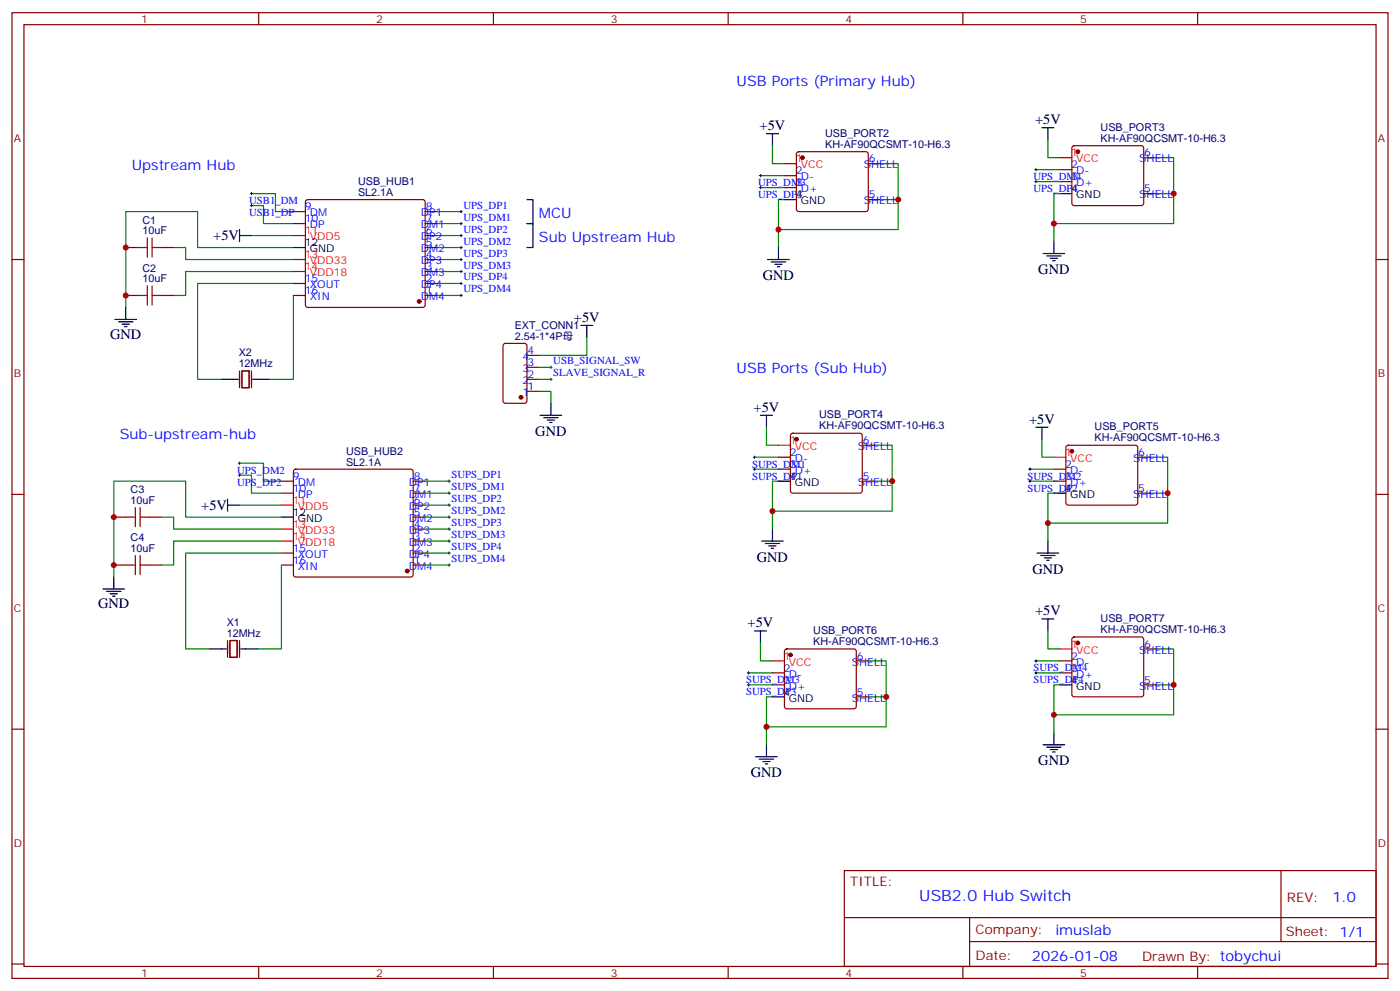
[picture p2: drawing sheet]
<svg xmlns="http://www.w3.org/2000/svg" width="412mm" height="292mm" viewBox="0 0 412 292" stroke-linecap="round" stroke-linejoin="round" font-family="sans-serif">
<g fill="none" stroke="#870000" stroke-width=".35">
<path d="M3.5 3.7h405.4v284.4h-405.4zM7.1 7.3h398.2v277.3h-398.2zM76.2 3.7v3.6M145.3 3.7v3.6M214.5 3.7v3.6M283.6 3.7v3.6M352.8 3.7v3.6M90.2 59l.5-.2h33.8l.5 .2 .2 .5v30.3l-.2 .5-.5 .2h-33.8l-.5-.2-.2-.5v-30.3zM231.1 55.2h3.5M231.1 51.7h3.5M234.8 44.9l.5-.2h19.8l.5 .2 .2 .5v16.2l-.3 .5-.4 .2h-19.8l-.5-.2-.2-.5v-16.2zM255.8 48.2h3.5"/>
<path d="M255.8 58.8h3.5M312.2 53.5h3.5M312.2 50h3.5M316 43.1l.4-.2h19.8l.5 .2 .2 .5v16.2l-.2 .5-.5 .2h-19.8l-.5-.2-.2-.5v-16.2zM336.9 46.4h3.5M336.9 57h3.5M3.5 76.4h3.6M37 72.9h3.6M47.6 72.9h3.6M86.4 65.8h3.6M86.4 62.3h3.6M125.2 76.4h3.6"/>
<path d="M125.2 72.9h3.6M125.2 79.9h3.6M125.2 69.4h3.6M125.2 65.8h3.6M125.2 62.3h3.6M405.3 76.4h3.6M37 87h3.6M47.6 87h3.6M86.4 87h3.6M86.4 83.5h3.6M125.2 87h3.6M125.2 83.5h3.6"/>
<path d="M70.6 109.2v5M71.3 109.2h2.1v5h-2.1zM74.1 109.2v5M148.4 101.3l.5-.2h5.6l.7 .4v16.5l-.4 .7h-5.9l-.7-.4v-16.5zM155.2 115.2h3.5M155.2 111.7h3.5M155.2 108.2h3.5M155.2 104.6h3.5M86.7 138.4l.4-.3h33.9l.5 .3 .2 .5v30.3l-.2 .5-.5 .2h-33.9l-.5-.2-.2-.5v-30.3zM229.3 138.1h3.5M229.3 134.6h3.5M233.1 127.8l.4-.2h19.8l.5 .2 .2 .5v16.2l-.2 .5-.5 .2h-19.8l-.5-.2-.2-.5v-16.2z"/>
<path d="M254 131.1h3.5M310.4 138.1h3.6M314.2 131.3l.5-.2h19.7l.5 .2 .2 .5v16.2l-.2 .5-.5 .2h-19.7l-.5-.2-.2-.5v-16.2zM335.1 134.6h3.6M3.5 145.6h3.6M33.5 152.3h3.5M44.1 152.3h3.5M82.9 145.2h3.5M82.9 141.7h3.5M121.7 159.3h3.5M121.7 155.8h3.5M121.7 152.3h3.5"/>
<path d="M121.7 148.7h3.5M121.7 145.2h3.5M121.7 141.7h3.5M254 141.7h3.5M310.4 141.7h3.6M335.1 145.2h3.6M405.3 145.6h3.6M33.5 166.4h3.5M44.1 166.4h3.5M82.9 166.4h3.5M82.9 162.8h3.5M121.7 166.4h3.5"/>
<path d="M121.7 162.8h3.5M67 188.6v4.9M67.7 188.6h2.1v4.9h-2.1zM70.6 188.6v4.9M227.5 198.1h3.6M231.3 191.3l.5-.2h19.7l.5 .2 .2 .5v16.2l-.2 .5-.5 .2h-19.7l-.5-.2-.2-.5v-16.2zM252.2 194.6h3.6M312.2 194.6h3.5M312.2 198.1h3.5M316 187.7l.4-.2h19.8l.5 .2 .2 .5v16.3l-.2 .5-.5 .2h-19.8l-.5-.3-.2-.4v-16.3zM336.9 191.1h3.5M3.5 214.7h3.6"/>
<path d="M227.5 201.6h3.6M252.2 205.2h3.6M336.9 201.6h3.5M405.3 214.7h3.6M248.7 256.3h156.6v28.3h-156.6zM377.3 256.4v20.8M248.7 270.2h156.5M285.6 277.2h119.6M285.6 270.2v14.1M3.5 283.8h3.6M76.2 284.6v3.5M145.3 284.6v3.5"/>
<path d="M214.5 284.6v3.5M283.6 284.6v3.5M352.8 284.6v3.5M405.3 283.8h3.6"/>
</g>
<g fill="none" stroke="#008700" stroke-width=".35">
<path d="M74.1 57h7v5.3h5.3M224 55.2h7.1M224 51.7h7.1M227.5 42.9v5.3h3.6M231.1 58.8h-1.8v14.1M259.3 48.2h5.3v19.4h-35.3M259.3 58.8h5.3M305.2 50h7M305.2 53.5h7M308.7 41.1v5.3h3.5M312.2 57h-1.8v14.1M340.4 46.4h5.3v19.4h-35.3"/>
<path d="M340.4 57h5.3M51.2 72.9h3.5v3.5h31.7M74.1 60.5h3.5v5.3h8.8M74.1 69.4h12.3M86.4 72.9h-28.2v-10.6h-21.2v28.2M86.4 79.9h-31.7v7.1h-3.5M128.8 79.9h7M128.8 76.4h7M128.8 72.9h7M128.8 69.4h7M128.8 65.8h7M128.8 62.3h7"/>
<path d="M86.4 83.5h-28.2v28.2h7.1M86.4 87v24.7h-7M128.8 87h7M128.8 83.5h7M172.9 99.3v5.3h-14.2M158.7 115.2h3.6v3.5M158.7 111.7h3.6M158.7 108.2h3.6M70.6 139.9h3.5v5.3h8.8M70.6 136.4h7v5.3h5.3M222.2 138.1h7.1M222.2 134.6h7.1"/>
<path d="M225.8 125.8v5.3h3.5M257.5 131.1h5.3v19.4h-35.3M303.4 138.1h7M306.9 129.3v5.3h3.5M338.7 134.6h5.3v19.4h-35.3M47.6 152.3h3.6v3.5h31.7M70.6 148.7h12.3M82.9 159.3h-31.7v7.1h-3.6M82.9 152.3h-28.2v-10.6h-21.2v28.2M125.2 148.7h7.1M125.2 141.7h7.1M125.2 145.2h7.1"/>
<path d="M125.2 152.3h7.1M125.2 155.8h7.1M125.2 159.3h7.1M229.3 141.7h-1.8v14.1M257.5 141.7h5.3M303.4 141.7h7M310.4 145.2h-1.7v14.1M338.7 145.2h5.3M82.9 166.4v24.7h-7.1M82.9 162.8h-28.2v28.3h7M125.2 162.8h7.1M125.2 166.4h7.1"/>
<path d="M220.5 198.1h7M224 189.3v5.3h3.5M255.8 194.6h5.3v19.4h-35.3M305.2 198.1h7M305.2 194.6h7M308.7 185.8v5.3h3.5M340.4 191.1h5.3v19.4h-35.3M220.5 201.6h7M227.5 205.2h-1.7v14.1M255.8 205.2h5.3M312.2 201.6h-1.8v14.2M340.4 201.6h5.3"/>
</g>
<g fill="none" stroke="#000" stroke-width=".29">
<path d="M73.7 57h.7M74.1 56.7v.7M223.7 55.2h.7M223.7 51.7h.7M224 51.4v.7M224 54.9v.7M304.8 53.5h.7M304.8 50h.7M305.2 49.6v.7M305.2 53.1v.7M73.7 60.5h.7M74.1 60.2v.7"/>
<path d="M135.5 79.9h.7M135.5 76.4h.7M135.5 72.9h.7M135.5 69.4h.7M135.5 65.8h.7M135.5 62.3h.7M135.8 61.9v.8M135.8 65.5v.7M135.8 69v.7M135.8 72.5v.7M135.8 76.1v.7M135.8 79.6v.7"/>
<path d="M135.5 83.5h.7M135.5 87h.7M135.8 83.1v.7M135.8 86.6v.7M161.9 108.2h.7M161.9 111.7h.7M162.3 107.8v.7M162.3 111.3v.7M70.2 139.9h.7M70.2 136.4h.7M70.6 136v.7M70.6 139.6v.7"/>
<path d="M221.9 138.1h.7M221.9 134.6h.7M222.2 134.3v.7M222.2 137.8v.7M303 138.1h.7M303.4 137.8v.7M131.9 141.7h.7M131.9 145.2h.7M131.9 148.7h.7M131.9 152.3h.7M131.9 155.8h.7M131.9 159.3h.7"/>
<path d="M132.3 141.3v.7M132.3 144.9v.7M132.3 148.4v.7M132.3 151.9v.7M132.3 155.4v.7M132.3 159v.7M303 141.7h.7M303.4 141.3v.7M131.9 166.4h.7M131.9 162.8h.7M132.3 162.5v.7M132.3 166v.7"/>
<path d="M220.1 198.1h.7M220.5 197.8v.7M304.8 198.1h.7M304.8 194.6h.7M305.2 194.2v.7M305.2 197.8v.7M220.1 201.6h.7M220.5 201.3v.7"/>
</g>
<g fill="none" stroke="#000" stroke-width=".35">
<path d="M225.8 39.4h3.5M227.5 39.4v3.5M306.9 37.6h3.5M308.7 37.6v3.5M155.2 58.8h1.8v7h-1.8h1.8v7.1h-1.8M231.1 58.8h3.5M312.2 57h3.5M70.6 69.4h3.5M70.6 67.6v3.5M86.4 72.9h3.6M226.1 76.4h6.4M227.2 77.1h4.2"/>
<path d="M228.2 77.8h2.2M229 78.5h.7M229.3 72.9v3.5M307.3 74.6h6.3M308.3 75.4h4.3M309.4 76.1h2.1M310.1 76.8h.7M310.4 71.1v3.5M33.9 94.1h6.3M34.9 94.8h4.3M36 95.5h2.1M36.7 96.2h.7"/>
<path d="M37 90.5v3.6M171.1 95.8h3.5M172.9 95.8v3.5M65.3 111.7h4.9M74.4 111.7h5M162.3 118.7v3.6M159.1 122.3h6.4M160.2 123h4.2M161.2 123.7h2.1M161.9 124.4h.7M224 122.3h3.5M225.8 122.3v3.5"/>
<path d="M305.2 125.8h3.5M306.9 125.8v3.5M67 148.7h3.6M67 147v3.5M82.9 152.3h3.5M224.4 159.3h6.3M227.5 155.8v3.5M229.3 141.7h3.5M308.7 159.3v3.5M310.4 145.2h3.6M30.3 173.4h6.4M31.4 174.1h4.2"/>
<path d="M32.5 174.8h2.1M33.2 175.5h.7M33.5 169.9v3.5M225.4 160h4.3M226.5 160.7h2.1M227.2 161.4h.7M305.5 162.8h6.4M306.6 163.5h4.2M307.6 164.3h2.1M308.3 165h.7M61.7 191.1h5M70.9 191.1h4.9"/>
<path d="M222.2 185.8h3.6M224 185.8v3.5M306.9 182.2h3.5M308.7 182.2v3.6M225.8 219.3v3.5M227.5 205.2h3.6M307.3 219.3h6.3M308.3 220h4.3M310.4 215.8v3.5M312.2 201.6h3.5M222.6 222.8h6.4M223.7 223.5h4.2"/>
<path d="M224.7 224.2h2.1M225.4 224.9h.7M309.4 220.7h2.1M310.1 221.4h.7"/>
</g>
<g fill="none" stroke="#a10000" stroke-width=".35">
<path d="M40.6 72.9h2.8M43.4 70.1v5.6M44.8 70.1v5.6M44.8 72.9h2.8M40.6 87h2.8M43.4 84.2v5.6M44.8 87h2.8M44.8 84.2v5.6M37 152.3h2.9M39.9 149.4v5.7M41.3 152.3h2.8M41.3 149.4v5.7"/>
<path d="M37 166.4h2.9M39.9 163.5v5.7M41.3 163.5v5.7M41.3 166.4h2.8"/>
</g>
<g fill="#870000" stroke="#870000" stroke-width=".35">
<circle cx="123.5" cy="88.8" r=".53"/>
<circle cx="236.4" cy="46.4" r=".53"/>
<circle cx="153.5" cy="117" r=".53"/>
<circle cx="317.5" cy="44.7" r=".53"/>
<circle cx="119.9" cy="168.1" r=".53"/>
<circle cx="234.6" cy="129.3" r=".53"/>
<circle cx="315.7" cy="132.9" r=".53"/>
<circle cx="232.8" cy="192.8" r=".53"/>
<circle cx="317.5" cy="189.3" r=".53"/>
</g>
<path d="M231.1 48.2h3.5M312.2 46.4h3.5M86.4 69.4h3.6M86.4 76.4h3.6M86.4 79.9h3.6M229.3 131.1h3.5M310.4 134.6h3.6M82.9 148.7h3.5M82.9 155.8h3.5M82.9 159.3h3.5M227.5 194.6h3.6M312.2 191.1h3.5" fill="none" stroke="#f00" stroke-width=".35"/>
<g fill="#c00">
<circle cx="37" cy="72.9" r=".88"/>
<circle cx="37" cy="87" r=".88"/>
<circle cx="264.6" cy="58.8" r=".88"/>
<circle cx="229.3" cy="67.6" r=".88"/>
<circle cx="310.4" cy="65.8" r=".88"/>
<circle cx="345.7" cy="57" r=".88"/>
<circle cx="33.5" cy="166.4" r=".88"/>
<circle cx="33.5" cy="152.3" r=".88"/>
<circle cx="262.8" cy="141.7" r=".88"/>
<circle cx="227.5" cy="150.5" r=".88"/>
<circle cx="344" cy="145.2" r=".88"/>
<circle cx="308.7" cy="154" r=".88"/>
<circle cx="261.1" cy="205.2" r=".88"/>
<circle cx="225.8" cy="214" r=".88"/>
<circle cx="345.7" cy="201.6" r=".88"/>
<circle cx="310.4" cy="210.5" r=".88"/>
</g>
<text font-size="4.6" fill="#00f" x="270.8" y="265.4">USB2.0 Hub Switch</text>
<g font-size="4.2" fill="#00f">
<text x="217" y="25.3">USB Ports (Primary Hub)</text>
<text x="38.8" y="50">Upstream Hub</text>
<text x="158.7" y="64.1">MCU</text>
<text x="158.7" y="71.1">Sub Upstream Hub</text>
<text x="217" y="109.9">USB Ports (Sub Hub)</text>
<text x="35.3" y="129.3">Sub-upstream-hub</text>
<text x="392.5" y="265.6">1.0</text>
<text x="310.9" y="275.2">imuslab</text>
<text x="304" y="283">2026-01-08</text>
</g>
<g font-size="4.2">
<text x="223.8" y="38.3">+5V</text>
<text x="304.9" y="36.5">+5V</text>
<text x="62.8" y="70.8">+5V</text>
<text x="224.7" y="82.5">GND</text>
<text x="305.9" y="80.7">GND</text>
<text x="169.1" y="94.7">+5V</text>
<text x="32.5" y="99.7">GND</text>
<text x="222" y="121.2">+5V</text>
<text x="303.1" y="124.7">+5V</text>
<text x="157.7" y="128.4">GND</text>
<text x="59.3" y="150.2">+5V</text>
<text x="223" y="165.4">GND</text>
<text x="304.1" y="168.9">GND</text>
<text x="28.9" y="179.1">GND</text>
<text x="220.2" y="184.7">+5V</text>
<text x="304.9" y="181.2">+5V</text>
<text x="305.9" y="225.4">GND</text>
<text x="221.2" y="228.9">GND</text>
</g>
<g font-size="3.9" fill="#800">
<text x="250.5" y="260.9">TITLE:</text>
<text x="379.1" y="265.6">REV:</text>
<text x="287.4" y="275.1">Company:</text>
<text x="378.7" y="275.7">Sheet: 1/1</text>
<text x="287.4" y="282.8">Date:</text>
<text x="336.4" y="282.9">Drawn By: tobychui</text>
</g>
<g font-size="3.2" fill="#800">
<text x="41.6" y="6.7">1</text>
<text x="110.8" y="6.7">2</text>
<text x="179.9" y="6.7">3</text>
<text x="249.1" y="6.7">4</text>
<text x="318.2" y="6.7">5</text>
<text x="4.1" y="41.8">A</text>
<text x="405.9" y="41.8">A</text>
<text x="4.1" y="111">B</text>
<text x="405.9" y="111">B</text>
<text x="4.1" y="180.1">C</text>
<text x="405.9" y="180.1">C</text>
<text x="4.1" y="249.3">D</text>
<text x="405.9" y="249.3">D</text>
<text x="41.6" y="287.5">1</text>
<text x="110.8" y="287.5">2</text>
<text x="179.9" y="287.5">3</text>
<text x="249.1" y="287.5">4</text>
<text x="318.2" y="287.5">5</text>
</g>
<g font-size="3.2" fill="#000080">
<text x="243.1" y="40.3">USB_PORT2</text>
<text x="324.2" y="41.7">KH-AF90QCSMT-10-H6.3</text>
<text x="324.2" y="38.5">USB_PORT3</text>
<text x="243.1" y="43.5">KH-AF90QCSMT-10-H6.3</text>
<text x="105.5" y="57.7">SL2.1A</text>
<text x="105.5" y="54.6">USB_HUB1</text>
<text x="42" y="65.9">C1</text>
<text x="42" y="69">10uF</text>
<text x="42" y="83.1">10uF</text>
<text x="42" y="80">C2</text>
<text x="151.6" y="100">2.54-1*4P母</text>
<text x="151.6" y="96.9">EXT_CONN1</text>
<text x="70.3" y="104.9">X2</text>
<text x="70.3" y="108.2">12MHz</text>
<text x="241.3" y="123.2">USB_PORT4</text>
<text x="241.3" y="126.4">KH-AF90QCSMT-10-H6.3</text>
<text x="322.5" y="129.9">KH-AF90QCSMT-10-H6.3</text>
<text x="322.5" y="126.7">USB_PORT5</text>
<text x="102" y="137.1">SL2.1A</text>
<text x="102" y="134">USB_HUB2</text>
<text x="38.5" y="148.4">10uF</text>
<text x="38.5" y="145.3">C3</text>
<text x="38.5" y="159.4">C4</text>
<text x="38.5" y="162.5">10uF</text>
<text x="66.8" y="184.3">X1</text>
<text x="324.2" y="183.2">USB_PORT7</text>
<text x="66.8" y="187.5">12MHz</text>
<text x="239.6" y="189.9">KH-AF90QCSMT-10-H6.3</text>
<text x="239.6" y="186.7">USB_PORT6</text>
<text x="324.2" y="186.4">KH-AF90QCSMT-10-H6.3</text>
</g>
<g font-size="3.2" fill="#f00">
<text x="234.4" y="47.8">1</text>
<text x="315.6" y="46.1">1</text>
<text x="317" y="47.8">VCC</text>
<text x="235.9" y="49.6">VCC</text>
<text x="89.8" y="69">11</text>
<text x="91.3" y="70.8">VDD5</text>
<text x="89.8" y="76.1">13</text>
<text x="91.3" y="77.8">VDD33</text>
<text x="89.8" y="79.6">14</text>
<text x="91.3" y="81.4">VDD18</text>
<text x="232.7" y="130.7">1</text>
<text x="234.1" y="132.5">VCC</text>
<text x="313.8" y="134.3">1</text>
<text x="315.3" y="136">VCC</text>
<text x="86.3" y="148.4">11</text>
<text x="86.3" y="155.4">13</text>
<text x="87.7" y="150.1">VDD5</text>
<text x="86.3" y="159">14</text>
<text x="87.7" y="157.2">VDD33</text>
<text x="87.7" y="160.7">VDD18</text>
<text x="315.6" y="190.7">1</text>
<text x="230.9" y="194.2">1</text>
<text x="232.4" y="196">VCC</text>
<text x="317" y="192.5">VCC</text>
</g>
<g font-size="3.2" fill="#00f">
<text x="255.9" y="47.8">6</text>
<text x="335.6" y="47.8">SHELL</text>
<text x="337.1" y="46.1">6</text>
<text x="234.4" y="51.4">2</text>
<text x="235.9" y="53.1">D-</text>
<text x="254.5" y="49.6">SHELL</text>
<text x="304.4" y="53.1">UPS_DM4</text>
<text x="315.6" y="53.1">3</text>
<text x="315.6" y="49.6">2</text>
<text x="317" y="51.4">D-</text>
<text x="223.3" y="58.4">UPS_DP3</text>
<text x="223.3" y="54.8">UPS_DM3</text>
<text x="234.4" y="54.9">3</text>
<text x="235.9" y="56.7">D+</text>
<text x="255.9" y="58.4">5</text>
<text x="304.4" y="56.6">UPS_DP4</text>
<text x="317" y="54.9">D+</text>
<text x="335.6" y="58.4">SHELL</text>
<text x="337.1" y="56.7">5</text>
<text x="73.4" y="60.1">USB1_DM</text>
<text x="73.4" y="63.6">USB1_DP</text>
<text x="89.8" y="61.9">9</text>
<text x="89.8" y="65.5">10</text>
<text x="91.3" y="63.7">DM</text>
<text x="123.9" y="63.7">DP1</text>
<text x="125.4" y="65.5">7</text>
<text x="125.4" y="61.9">8</text>
<text x="136.5" y="64.9">UPS_DM1</text>
<text x="136.5" y="61.4">UPS_DP1</text>
<text x="254.5" y="60.2">SHELL</text>
<text x="91.3" y="67.2">DP</text>
<text x="123.9" y="70.8">DP2</text>
<text x="123.9" y="67.2">DM1</text>
<text x="125.4" y="69">6</text>
<text x="136.5" y="68.5">UPS_DP2</text>
<text x="123.9" y="77.8">DP3</text>
<text x="123.9" y="74.3">DM2</text>
<text x="125.4" y="76.1">4</text>
<text x="125.4" y="72.5">5</text>
<text x="136.5" y="75.5">UPS_DP3</text>
<text x="136.5" y="72">UPS_DM2</text>
<text x="89.8" y="83.1">15</text>
<text x="123.9" y="81.4">DM3</text>
<text x="125.4" y="83.1">2</text>
<text x="125.4" y="79.6">3</text>
<text x="136.5" y="82.6">UPS_DP4</text>
<text x="136.5" y="79.1">UPS_DM3</text>
<text x="89.8" y="86.6">16</text>
<text x="91.3" y="84.9">XOUT</text>
<text x="91.3" y="88.4">XIN</text>
<text x="123.9" y="88.4">DM4</text>
<text x="123.9" y="84.9">DP4</text>
<text x="125.4" y="86.6">1</text>
<text x="136.5" y="86.1">UPS_DM4</text>
<text x="153.9" y="106">4</text>
<text x="155.4" y="107.8">3</text>
<text x="155.4" y="104.3">4</text>
<text x="163" y="107.3">USB_SIGNAL_SW</text>
<text x="153.9" y="113.1">2</text>
<text x="153.9" y="109.6">3</text>
<text x="155.4" y="111.3">2</text>
<text x="163" y="110.8">SLAVE_SIGNAL_R</text>
<text x="153.9" y="116.6">1</text>
<text x="155.4" y="114.9">1</text>
<text x="254.2" y="130.7">6</text>
<text x="221.5" y="137.7">SUPS_DM1</text>
<text x="232.7" y="137.8">3</text>
<text x="232.7" y="134.3">2</text>
<text x="234.1" y="136">D-</text>
<text x="252.7" y="132.5">SHELL</text>
<text x="313.8" y="137.8">2</text>
<text x="333.8" y="136">SHELL</text>
<text x="335.3" y="134.3">6</text>
<text x="69.8" y="143">UPS_DP2</text>
<text x="69.8" y="139.5">UPS_DM2</text>
<text x="86.3" y="141.3">9</text>
<text x="87.7" y="143.1">DM</text>
<text x="120.4" y="143.1">DP1</text>
<text x="121.9" y="141.3">8</text>
<text x="133" y="140.8">SUPS_DP1</text>
<text x="221.5" y="141.3">SUPS_DP1</text>
<text x="234.1" y="139.6">D+</text>
<text x="252.7" y="143.1">SHELL</text>
<text x="254.2" y="141.3">5</text>
<text x="302.7" y="141.3">SUPS_DM2</text>
<text x="313.8" y="141.3">3</text>
<text x="315.3" y="143.1">D+</text>
<text x="315.3" y="139.6">D-</text>
<text x="86.3" y="144.9">10</text>
<text x="87.7" y="146.6">DP</text>
<text x="120.4" y="146.6">DM1</text>
<text x="121.9" y="148.4">6</text>
<text x="121.9" y="144.9">7</text>
<text x="133" y="144.3">SUPS_DM1</text>
<text x="133" y="147.8">SUPS_DP2</text>
<text x="302.7" y="144.8">SUPS_DP2</text>
<text x="333.8" y="146.6">SHELL</text>
<text x="335.3" y="144.9">5</text>
<text x="120.4" y="153.7">DM2</text>
<text x="120.4" y="150.1">DP2</text>
<text x="121.9" y="155.4">4</text>
<text x="121.9" y="151.9">5</text>
<text x="133" y="151.4">SUPS_DM2</text>
<text x="133" y="154.9">SUPS_DP3</text>
<text x="120.4" y="160.7">DM3</text>
<text x="120.4" y="157.2">DP3</text>
<text x="121.9" y="159">3</text>
<text x="133" y="158.4">SUPS_DM3</text>
<text x="133" y="162">SUPS_DP4</text>
<text x="86.3" y="162.5">15</text>
<text x="86.3" y="166">16</text>
<text x="87.7" y="164.3">XOUT</text>
<text x="87.7" y="167.8">XIN</text>
<text x="120.4" y="167.8">DM4</text>
<text x="120.4" y="164.3">DP4</text>
<text x="121.9" y="166">1</text>
<text x="121.9" y="162.5">2</text>
<text x="133" y="165.5">SUPS_DM4</text>
<text x="337.1" y="190.7">6</text>
<text x="230.9" y="197.8">2</text>
<text x="250.9" y="196">SHELL</text>
<text x="252.4" y="194.2">6</text>
<text x="304.4" y="197.7">SUPS_DM4</text>
<text x="315.6" y="197.8">3</text>
<text x="315.6" y="194.2">2</text>
<text x="317" y="196">D-</text>
<text x="335.6" y="192.5">SHELL</text>
<text x="219.8" y="201.2">SUPS_DM3</text>
<text x="230.9" y="201.3">3</text>
<text x="232.4" y="203.1">D+</text>
<text x="232.4" y="199.5">D-</text>
<text x="304.4" y="201.2">SUPS_DP4</text>
<text x="317" y="199.5">D+</text>
<text x="335.6" y="203.1">SHELL</text>
<text x="337.1" y="201.3">5</text>
<text x="219.8" y="204.8">SUPS_DP3</text>
<text x="250.9" y="206.6">SHELL</text>
<text x="252.4" y="204.8">5</text>
</g>
<g font-size="3.2">
<text x="234.4" y="58.4">4</text>
<text x="315.6" y="56.7">4</text>
<text x="317" y="58.4">GND</text>
<text x="235.9" y="60.2">GND</text>
<text x="89.8" y="72.5">12</text>
<text x="91.3" y="74.3">GND</text>
<text x="232.7" y="141.3">4</text>
<text x="234.1" y="143.1">GND</text>
<text x="313.8" y="144.9">4</text>
<text x="315.3" y="146.6">GND</text>
<text x="86.3" y="151.9">12</text>
<text x="87.7" y="153.7">GND</text>
<text x="315.6" y="201.3">4</text>
<text x="317" y="203.1">GND</text>
<text x="230.9" y="204.8">4</text>
<text x="232.4" y="206.6">GND</text>
</g>
</svg>
